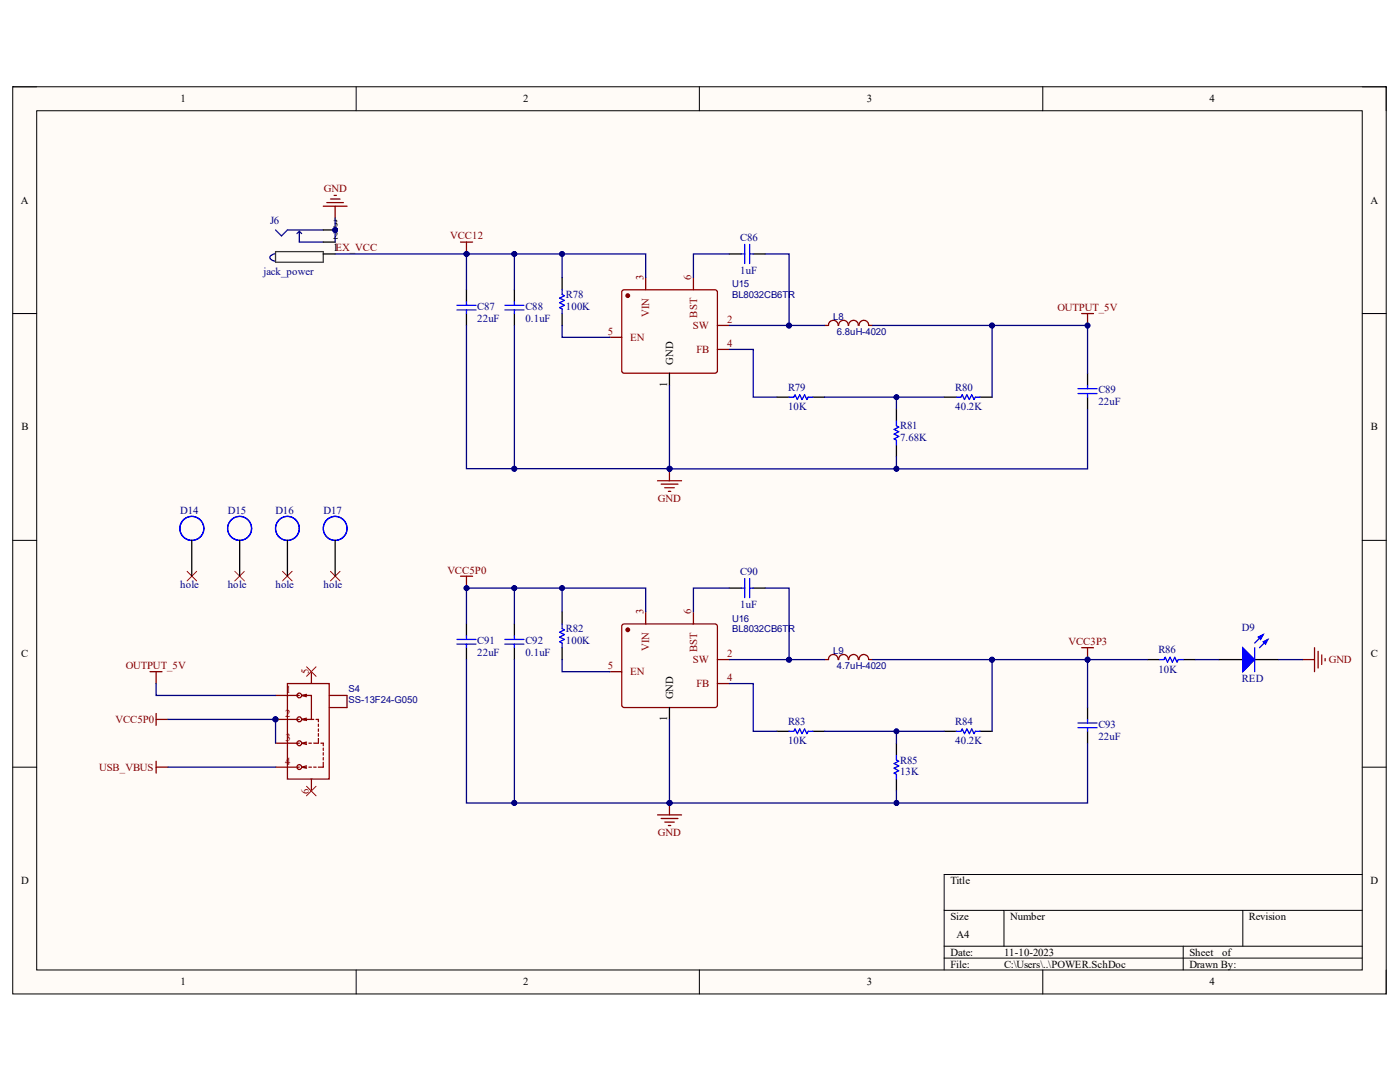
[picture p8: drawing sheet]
<svg xmlns="http://www.w3.org/2000/svg" width="279mm" height="216mm" viewBox="0 0 279 216" stroke-linecap="round" stroke-linejoin="round" font-family="sans-serif">
<path d="M2.5 17.3h274.1v181h-274.1z" fill="#fffbf7"/>
<path d="M2.5 17.3h274.1v181h-274.1z" fill="none" stroke="#000" stroke-width=".2"/>
<path d="M7.3 22.1h264.6v171.4h-264.6z" fill="#fffbf7"/>
<g fill="none" stroke="#000" stroke-width=".2">
<path d="M2.5 17.3h4.8M71.1 17.3v4.8M139.6 17.3v4.8M208.1 17.3v4.8M271.9 17.3h4.7v4.8M7.3 22.1h264.6v171.4h-264.6zM2.5 62.6h4.8M271.9 62.6h4.7M2.5 107.8h4.8M271.9 107.8h4.7M2.5 153.1h4.8M271.9 153.1h4.7"/>
<path d="M271.9 174.5h-83.5v19M71.1 193.5v4.8M139.6 193.5v4.8M188.4 181.7h83.5M188.4 188.8h83.5M188.4 191.2h83.5M200.4 181.7v7.1M208.1 193.5v4.8M236.1 188.8v4.7M248 181.7v7.1M276.6 193.5v4.8"/>
</g>
<path d="M93.1 57.8v2.4M112.2 55.4v2.4M93.1 62.6v2.3M112.2 62.6v2.3" fill="none" stroke="#000" stroke-width=".25"/>
<path d="M112.2 57.8v1l.4 .2-.9 .5 .9 .4-.9 .5 .9 .5-.9 .5 .5 .2v1M91.2 61.8h3.8M91.2 60.9h3.8M93.1 60.2v.7M93.1 61.8v.8" fill="none" stroke="#00f" stroke-width=".25"/>
<path d="M124.1 58.1l.5-.3 18.3 .1 .3 .4-.1 15.9-.4 .3-18.4-.1-.2-.4z" fill="none" stroke="#870000" stroke-width=".25"/>
<circle cx="125.3" cy="59" r=".36" fill="#870000"/>
<g fill="none" stroke="#870000" stroke-width=".25">
<path d="M128.9 55.4v2.4M138.4 55.4v2.4M121.7 67.3h2.4M143.2 64.9h2.3M143.2 69.7h2.3M164.6 64.9h.7M165.4 64.9a.95 .95 0 0 1 .9-1 .95 .95 0 0 1 1 1M167.4 64.9a.95 .95 0 0 1 .9-1 .95 .95 0 0 1 1 1M169.4 64.9a.95 .95 0 0 1 .9-1 .95 .95 0 0 1 1 1M171.5 64.9a.95 .95 0 0 1 .9-1 .95 .95 0 0 1 1 1M173.4 64.9h.8"/>
<circle cx="125.3" cy="59" r=".36"/>
</g>
<path d="M145.5 50.7h2.4M150.3 50.7h2.4M133.6 74.5v2.4M155.1 79.2h2.4M162.2 79.2h2.4M188.4 79.2h2.4M195.6 79.2h2.4M217 74.5v2.4M217 79.2v2.4M178.9 81.6v2.4M178.9 88.8v2.3" fill="none" stroke="#000" stroke-width=".25"/>
<path d="M147.9 50.7h.7M148.6 48.8v3.8M149.6 48.8v3.8M149.6 50.7h.7M157.5 79.2h.9l.3-.4 .4 .9 .5-.9 .5 .9 .5-.9 .4 .9 .3-.5h.9M190.8 79.2h1l.2-.4 .5 .9 .5-.9 .5 .9 .4-.9 .5 .9 .2-.5h1M215.1 78.5h3.8M215.1 77.6h3.8M217 76.9v.7M217 78.5v.7M178.9 84v1l.5 .2-1 .5 1 .4-1 .5 1 .5-1 .5 .5 .2v1" fill="none" stroke="#00f" stroke-width=".25"/>
<path d="M91.9 48.3h2.4M93.1 48.3v2.4" fill="none" stroke="#800000" stroke-width=".25"/>
<circle cx="93.1" cy="50.7" r=".48" fill="#000080"/>
<circle cx="93.1" cy="50.7" r=".48" fill="none" stroke="#000080" stroke-width=".2"/>
<path d="M102.7 57.8v2.4M102.7 62.6v2.3" fill="none" stroke="#000" stroke-width=".25"/>
<path d="M100.8 61.8h3.8M100.8 60.9h3.8M102.7 60.2v.7M102.7 61.8v.8" fill="none" stroke="#00f" stroke-width=".25"/>
<path d="M131.2 95.9h4.8M132 96.6h3.3M132.7 97.3h1.9M133.4 98h.5M133.6 93.5v2.4" fill="none" stroke="#800000" stroke-width=".25"/>
<circle cx="133.6" cy="93.5" r=".49" fill="#000080"/>
<circle cx="133.6" cy="93.5" r=".49" fill="none" stroke="#000080" stroke-width=".2"/>
<path d="M66 39.7h1.9M66.7 39h.4M64.5 41.1h4.8M65.2 40.4h3.3M66.9 41.1v2.4M215.9 62.6h2.3M217 62.6v2.3" fill="none" stroke="#800000" stroke-width=".25"/>
<circle cx="217.1" cy="65" r=".48" fill="#000080"/>
<circle cx="217.1" cy="65" r=".48" fill="none" stroke="#000080" stroke-width=".2"/>
<circle cx="66.9" cy="45.9" r=".46" fill="#000080"/>
<circle cx="66.9" cy="45.9" r=".46" fill="none" stroke="#000080" stroke-width=".2"/>
<path d="M55 50.2h9.5v2.1h-9.5z" fill="none" stroke="#323442" stroke-width=".25"/>
<path d="M55 45.9l1.2 1.2 1.2-1.2h7.1M59.7 46.1v2.2h4.8M59.7 46.1l.5 .5M59.7 46.1l-.4 .5" fill="none" stroke="#11037e" stroke-width=".25"/>
<path d="M54.9 50.6l-.5 .2-.5 .5a1.02 1.02 0 0 0 .9 .8" fill="none" stroke="#000080" stroke-width=".25"/>
<path d="M64.5 48.3h2.4M64.5 45.9h2.4" fill="none" stroke="#000" stroke-width=".25"/>
<circle cx="66.9" cy="45.9" r=".46" fill="#000080"/>
<circle cx="66.9" cy="45.9" r=".46" fill="none" stroke="#000080" stroke-width=".2"/>
<path d="M64.5 50.7h2.4M93.1 124.5v2.4M93.1 129.2v2.4M112.2 122.1v2.4M112.2 129.2v2.4" fill="none" stroke="#000" stroke-width=".25"/>
<path d="M91.2 128.5h3.8M91.2 127.6h3.8M93.1 126.9v.7M93.1 128.5v.7M112.2 124.5v.9l.4 .3-.9 .5 .9 .4-.9 .5 .9 .5-.9 .5 .5 .2v.9" fill="none" stroke="#00f" stroke-width=".25"/>
<path d="M124.1 124.7l.5-.2 18.3 .1 .3 .4-.1 15.9-.4 .3-18.4-.1-.2-.4z" fill="none" stroke="#870000" stroke-width=".25"/>
<circle cx="125.3" cy="125.7" r=".36" fill="#870000"/>
<g fill="none" stroke="#870000" stroke-width=".25">
<path d="M121.7 134h2.4M128.9 122.1v2.4M138.4 122.1v2.4M143.2 131.6h2.3M143.2 136.4h2.3M164.6 131.6h.7M165.4 131.6a.95 .95 0 0 1 .9-1 .95 .95 0 0 1 1 1M167.4 131.6a.95 .95 0 0 1 .9-1 .95 .95 0 0 1 1 1M169.4 131.6a.95 .95 0 0 1 .9-1 .95 .95 0 0 1 1 1M171.5 131.6a.95 .95 0 0 1 .9-1 .95 .95 0 0 1 1 1M173.4 131.6h.8"/>
<circle cx="125.3" cy="125.7" r=".36"/>
</g>
<g fill="none" stroke="#000" stroke-width=".25">
<path d="M145.5 117.3h2.4M150.3 117.3h2.4M102.7 124.5v2.4M102.7 129.2v2.4M133.6 141.2v2.4M155.1 145.9h2.4M162.2 145.9h2.4M178.9 148.3v2.4M178.9 155.4v2.4M188.4 145.9h2.4M195.6 145.9h2.4M217 141.2v2.4"/>
<path d="M217 145.9v2.4"/>
</g>
<g fill="none" stroke="#00f" stroke-width=".25">
<path d="M147.9 117.3h.7M148.6 115.4v3.9M149.6 115.4v3.9M149.6 117.3h.7M100.8 128.5h3.8M100.8 127.6h3.8M102.7 126.9v.7M102.7 128.5v.7M157.5 145.9h.9l.3-.4 .4 .9 .5-.9 .5 .9 .5-.9 .4 .9 .3-.5h.9M178.9 150.7v.9l.5 .3-1 .5 1 .4-1 .5 1 .5-1 .5 .5 .2v.9M190.8 145.9h1l.2-.4 .5 .9 .5-.9 .5 .9 .4-.9 .5 .9 .2-.5h1M215.1 145.2h3.8"/>
<path d="M215.1 144.3h3.8M217 143.6v.7M217 145.2v.7"/>
</g>
<path d="M131.2 162.6h4.8M132 163.3h3.3M132.7 164h1.9M133.4 164.7h.5M133.6 160.2v2.4" fill="none" stroke="#800000" stroke-width=".25"/>
<circle cx="133.6" cy="160.2" r=".49" fill="#000080"/>
<circle cx="133.6" cy="160.2" r=".49" fill="none" stroke="#000080" stroke-width=".2"/>
<path d="M215.9 129.2h2.3M217 129.2v2.4" fill="none" stroke="#800000" stroke-width=".25"/>
<circle cx="217.1" cy="131.6" r=".48" fill="#000080"/>
<circle cx="217.1" cy="131.6" r=".48" fill="none" stroke="#000080" stroke-width=".2"/>
<path d="M243.2 131.6h4.8M250.4 131.6h4.8" fill="none" stroke="#000" stroke-width=".25"/>
<path d="M248 129.2l2.4 2.4-2.4 2.4z" fill="#00f"/>
<path d="M248 129.2l2.4 2.4-2.4 2.4zM252.1 126.6l-1.7 1.7M253 127.6l-1.6 1.6" fill="none" stroke="#00f" stroke-width=".25"/>
<path d="M252.1 128.1l.9-.5-.4 .9z" fill="#00f"/>
<path d="M252.1 128.1l.9-.5-.4 .9z" fill="none" stroke="#00f" stroke-width=".25"/>
<path d="M251.1 127.1l1-.5-.5 1z" fill="#00f"/>
<path d="M231.4 131.6h.9l.2-.5 .5 1 .5-1 .5 1 .4-1 .5 1 .3-.5h.9M250.4 129.2v4.8M251.1 127.1l1-.5-.5 1z" fill="none" stroke="#00f" stroke-width=".25"/>
<path d="M229 131.6h2.4M236.1 131.6h2.4" fill="none" stroke="#000" stroke-width=".25"/>
<path d="M91.9 115h2.4M93.1 115v2.3M259.9 131.6h2.4M262.3 129.2v4.8M263.1 130v3.3M263.8 130.7v1.9M264.5 131.4v.5" fill="none" stroke="#800000" stroke-width=".25"/>
<circle cx="93.1" cy="117.3" r=".48" fill="#000080"/>
<circle cx="93.1" cy="117.3" r=".48" fill="none" stroke="#000080" stroke-width=".2"/>
<circle cx="55" cy="143.5" r=".49" fill="#000080"/>
<circle cx="55" cy="143.5" r=".49" fill="none" stroke="#000080" stroke-width=".2"/>
<path d="M62.1 134v2.4M65.7 138.8h3.6v2.4h-3.6M55 148.3h4.7M55 143.6h4.7M62.1 155.4v2.4" fill="none" stroke="#870000" stroke-width=".25"/>
<circle cx="55" cy="143.5" r=".49" fill="#000080"/>
<circle cx="55" cy="143.5" r=".49" fill="none" stroke="#000080" stroke-width=".2"/>
<g fill="none" stroke="#870000" stroke-width=".25">
<path d="M55 138.8h4.7M57.4 136.4h8.3v19h-8.3zM60.2 138.8h1.9v4.8M60.2 138.8l1 .2M61.2 138.6l-1 .2M55 153.1h4.7M60.2 143.6l1 .2M60.2 143.6h2.4M60.7 148.3h.5M60.7 153.1h.5M61.2 148.1l-1 .2 1 .2M61.2 143.3l-1 .3"/>
<path d="M61.2 152.8l-1 .3 1 .2M61.6 148.3h.5M61.6 153.1h.5M62.6 153.1h.5M63.1 143.6h.4v.4M63.5 144.5v.4M63.5 145.5v.4M63.5 146.4v.5M63.5 147.4v.9h-.9M64.1 148.3h.4v.5M64.5 152.1v1h-1M64.5 149.3v.4"/>
<path d="M64.5 150.2v.5M64.5 151.2v.4"/>
<circle cx="59.7" cy="138.8" r=".46"/>
<circle cx="59.7" cy="153.1" r=".47"/>
<circle cx="59.7" cy="148.3" r=".48"/>
<circle cx="59.7" cy="143.5" r=".48"/>
</g>
<path d="M61.2 133.1l1.9 1.9M63.1 133.1l-1.9 1.9M61.2 156.9l1.9 1.9M63.1 156.9l-1.9 1.9" fill="none" stroke="#f00" stroke-width=".2"/>
<path d="M29.9 134h2.4M31.2 134v2.4M31.2 142.4v2.3M31.2 151.9v2.4M31.2 143.6h2.3M31.2 153.1h2.3" fill="none" stroke="#800000" stroke-width=".25"/>
<path d="M178.9 79.2v2.4" fill="none" stroke="#000080" stroke-width=".25"/>
<circle cx="178.9" cy="79.2" r=".47" fill="#000080"/>
<circle cx="178.9" cy="79.2" r=".47" fill="none" stroke="#000080" stroke-width=".2"/>
<path d="M31.2 136.4v2.4h23.8M33.5 143.6h21.5v4.7M33.5 153.1h21.5" fill="none" stroke="#000080" stroke-width=".25"/>
<circle cx="55" cy="143.5" r=".49" fill="#000080"/>
<circle cx="55" cy="143.5" r=".49" fill="none" stroke="#000080" stroke-width=".2"/>
<path d="M66.9 50.7h26.2" fill="none" stroke="#000080" stroke-width=".25"/>
<circle cx="93.1" cy="50.7" r=".48" fill="#000080"/>
<circle cx="93.1" cy="50.7" r=".48" fill="none" stroke="#000080" stroke-width=".2"/>
<path d="M93.1 131.6v28.6h40.5v-16.6" fill="none" stroke="#000080" stroke-width=".25"/>
<circle cx="102.6" cy="160.2" r=".49" fill="#000080"/>
<circle cx="102.6" cy="160.2" r=".49" fill="none" stroke="#000080" stroke-width=".2"/>
<circle cx="133.6" cy="160.2" r=".49" fill="#000080"/>
<circle cx="133.6" cy="160.2" r=".49" fill="none" stroke="#000080" stroke-width=".2"/>
<path d="M112.2 117.3h-19.1v7.2" fill="none" stroke="#000080" stroke-width=".25"/>
<circle cx="112.2" cy="117.3" r=".48" fill="#000080"/>
<circle cx="112.2" cy="117.3" r=".48" fill="none" stroke="#000080" stroke-width=".2"/>
<circle cx="102.6" cy="117.3" r=".48" fill="#000080"/>
<circle cx="102.6" cy="117.3" r=".48" fill="none" stroke="#000080" stroke-width=".2"/>
<circle cx="93.1" cy="117.3" r=".48" fill="#000080"/>
<circle cx="93.1" cy="117.3" r=".48" fill="none" stroke="#000080" stroke-width=".2"/>
<path d="M93.1 64.9v28.6h40.5v-16.6" fill="none" stroke="#000080" stroke-width=".25"/>
<circle cx="102.6" cy="93.5" r=".49" fill="#000080"/>
<circle cx="102.6" cy="93.5" r=".49" fill="none" stroke="#000080" stroke-width=".2"/>
<circle cx="133.6" cy="93.5" r=".49" fill="#000080"/>
<circle cx="133.6" cy="93.5" r=".49" fill="none" stroke="#000080" stroke-width=".2"/>
<path d="M112.2 50.7h-19.1v7.1" fill="none" stroke="#000080" stroke-width=".25"/>
<circle cx="112.2" cy="50.7" r=".48" fill="#000080"/>
<circle cx="112.2" cy="50.7" r=".48" fill="none" stroke="#000080" stroke-width=".2"/>
<circle cx="102.6" cy="50.7" r=".48" fill="#000080"/>
<circle cx="102.6" cy="50.7" r=".48" fill="none" stroke="#000080" stroke-width=".2"/>
<circle cx="93.1" cy="50.7" r=".48" fill="#000080"/>
<circle cx="93.1" cy="50.7" r=".48" fill="none" stroke="#000080" stroke-width=".2"/>
<path d="M112.2 131.6v2.4h9.5M112.2 122.1v-4.8h16.7v4.8" fill="none" stroke="#000080" stroke-width=".25"/>
<circle cx="112.2" cy="117.3" r=".48" fill="#000080"/>
<circle cx="112.2" cy="117.3" r=".48" fill="none" stroke="#000080" stroke-width=".2"/>
<path d="M112.2 55.4v-4.7h16.7v4.7M112.2 64.9v2.4h9.5" fill="none" stroke="#000080" stroke-width=".25"/>
<circle cx="112.2" cy="50.7" r=".48" fill="#000080"/>
<circle cx="112.2" cy="50.7" r=".48" fill="none" stroke="#000080" stroke-width=".2"/>
<path d="M178.9 157.8v2.4h-45.3" fill="none" stroke="#000080" stroke-width=".25"/>
<circle cx="133.6" cy="160.2" r=".49" fill="#000080"/>
<circle cx="133.6" cy="160.2" r=".49" fill="none" stroke="#000080" stroke-width=".2"/>
<circle cx="178.9" cy="160.2" r=".48" fill="#000080"/>
<circle cx="178.9" cy="160.2" r=".48" fill="none" stroke="#000080" stroke-width=".2"/>
<path d="M178.9 91.1v2.5h-45.3" fill="none" stroke="#000080" stroke-width=".25"/>
<circle cx="133.6" cy="93.5" r=".49" fill="#000080"/>
<circle cx="133.6" cy="93.5" r=".49" fill="none" stroke="#000080" stroke-width=".2"/>
<circle cx="178.9" cy="93.5" r=".48" fill="#000080"/>
<circle cx="178.9" cy="93.5" r=".48" fill="none" stroke="#000080" stroke-width=".2"/>
<path d="M145.5 50.7h-7.1v4.7M145.5 117.3h-7.1v4.8M152.7 117.3h4.8v14.3h-12M145.5 136.4h4.8v9.5h4.8" fill="none" stroke="#000080" stroke-width=".25"/>
<circle cx="157.5" cy="131.6" r=".49" fill="#000080"/>
<circle cx="157.5" cy="131.6" r=".49" fill="none" stroke="#000080" stroke-width=".2"/>
<path d="M152.7 50.7h4.8v14.2h-12M145.5 69.7h4.8v9.5h4.8" fill="none" stroke="#000080" stroke-width=".25"/>
<circle cx="157.5" cy="65" r=".49" fill="#000080"/>
<circle cx="157.5" cy="65" r=".49" fill="none" stroke="#000080" stroke-width=".2"/>
<path d="M157.5 131.6h7.1" fill="none" stroke="#000080" stroke-width=".25"/>
<circle cx="157.5" cy="131.6" r=".49" fill="#000080"/>
<circle cx="157.5" cy="131.6" r=".49" fill="none" stroke="#000080" stroke-width=".2"/>
<path d="M157.5 64.9h7.1" fill="none" stroke="#000080" stroke-width=".25"/>
<circle cx="157.5" cy="65" r=".49" fill="#000080"/>
<circle cx="157.5" cy="65" r=".49" fill="none" stroke="#000080" stroke-width=".2"/>
<path d="M164.6 145.9h23.8" fill="none" stroke="#000080" stroke-width=".25"/>
<circle cx="178.9" cy="145.9" r=".47" fill="#000080"/>
<circle cx="178.9" cy="145.9" r=".47" fill="none" stroke="#000080" stroke-width=".2"/>
<path d="M164.6 79.2h23.8" fill="none" stroke="#000080" stroke-width=".25"/>
<circle cx="178.9" cy="79.2" r=".47" fill="#000080"/>
<circle cx="178.9" cy="79.2" r=".47" fill="none" stroke="#000080" stroke-width=".2"/>
<path d="M174.2 131.6h42.8v9.6" fill="none" stroke="#000080" stroke-width=".25"/>
<circle cx="198" cy="131.6" r=".49" fill="#000080"/>
<circle cx="198" cy="131.6" r=".49" fill="none" stroke="#000080" stroke-width=".2"/>
<circle cx="217.1" cy="131.6" r=".48" fill="#000080"/>
<circle cx="217.1" cy="131.6" r=".48" fill="none" stroke="#000080" stroke-width=".2"/>
<path d="M174.2 64.9h42.8v9.6" fill="none" stroke="#000080" stroke-width=".25"/>
<circle cx="198" cy="65" r=".49" fill="#000080"/>
<circle cx="198" cy="65" r=".49" fill="none" stroke="#000080" stroke-width=".2"/>
<circle cx="217.1" cy="65" r=".48" fill="#000080"/>
<circle cx="217.1" cy="65" r=".48" fill="none" stroke="#000080" stroke-width=".2"/>
<path d="M217 148.3v11.9h-38.1" fill="none" stroke="#000080" stroke-width=".25"/>
<circle cx="178.9" cy="160.2" r=".48" fill="#000080"/>
<circle cx="178.9" cy="160.2" r=".48" fill="none" stroke="#000080" stroke-width=".2"/>
<path d="M217 81.6v12h-38.1" fill="none" stroke="#000080" stroke-width=".25"/>
<circle cx="178.9" cy="93.5" r=".48" fill="#000080"/>
<circle cx="178.9" cy="93.5" r=".48" fill="none" stroke="#000080" stroke-width=".2"/>
<path d="M217 131.6h12" fill="none" stroke="#000080" stroke-width=".25"/>
<circle cx="217.1" cy="131.6" r=".48" fill="#000080"/>
<circle cx="217.1" cy="131.6" r=".48" fill="none" stroke="#000080" stroke-width=".2"/>
<path d="M66.9 43.5v4.8M238.5 131.6h4.7M255.2 131.6h4.7" fill="none" stroke="#000080" stroke-width=".25"/>
<circle cx="66.9" cy="45.9" r=".46" fill="#000080"/>
<circle cx="66.9" cy="45.9" r=".46" fill="none" stroke="#000080" stroke-width=".2"/>
<path d="M102.7 131.6v28.6" fill="none" stroke="#000080" stroke-width=".25"/>
<circle cx="102.6" cy="160.2" r=".49" fill="#000080"/>
<circle cx="102.6" cy="160.2" r=".49" fill="none" stroke="#000080" stroke-width=".2"/>
<path d="M102.7 117.3v7.2" fill="none" stroke="#000080" stroke-width=".25"/>
<circle cx="102.6" cy="117.3" r=".48" fill="#000080"/>
<circle cx="102.6" cy="117.3" r=".48" fill="none" stroke="#000080" stroke-width=".2"/>
<path d="M102.7 64.9v28.6" fill="none" stroke="#000080" stroke-width=".25"/>
<circle cx="102.6" cy="93.5" r=".49" fill="#000080"/>
<circle cx="102.6" cy="93.5" r=".49" fill="none" stroke="#000080" stroke-width=".2"/>
<path d="M102.7 50.7v7.1" fill="none" stroke="#000080" stroke-width=".25"/>
<circle cx="102.6" cy="50.7" r=".48" fill="#000080"/>
<circle cx="102.6" cy="50.7" r=".48" fill="none" stroke="#000080" stroke-width=".2"/>
<path d="M178.9 145.9v2.4" fill="none" stroke="#000080" stroke-width=".25"/>
<circle cx="178.9" cy="145.9" r=".47" fill="#000080"/>
<circle cx="178.9" cy="145.9" r=".47" fill="none" stroke="#000080" stroke-width=".2"/>
<path d="M198 131.6v14.3" fill="none" stroke="#000080" stroke-width=".25"/>
<circle cx="198" cy="131.6" r=".49" fill="#000080"/>
<circle cx="198" cy="131.6" r=".49" fill="none" stroke="#000080" stroke-width=".2"/>
<path d="M198 64.9v14.3" fill="none" stroke="#000080" stroke-width=".25"/>
<circle cx="198" cy="65" r=".49" fill="#000080"/>
<circle cx="198" cy="65" r=".49" fill="none" stroke="#000080" stroke-width=".2"/>
<path d="M37.3 114l1.9 1.9M39.2 114l-1.9 1.9M46.9 114l1.9 1.9M48.8 114l-1.9 1.9M56.4 114l1.9 1.9M58.3 114l-1.9 1.9M66 114l1.9 1.9M67.9 114l-1.9 1.9" fill="none" stroke="#f00" stroke-width=".2"/>
<g fill="none" stroke="#00f" stroke-width=".25">
<circle cx="38.3" cy="105.4" r="2.4"/>
<circle cx="38.3" cy="105.4" r="2.39"/>
<circle cx="47.8" cy="105.4" r="2.4"/>
<circle cx="47.8" cy="105.4" r="2.39"/>
<circle cx="57.4" cy="105.4" r="2.38"/>
<circle cx="66.9" cy="105.4" r="2.38"/>
</g>
<path d="M38.3 107.8v7.2M47.8 107.8v7.2M57.4 107.8v7.2M66.9 107.8v7.2" fill="none" stroke="#000" stroke-width=".25"/>
<g font-size="2.1">
<text x="36" y="20.4">1</text>
<text x="104.4" y="20.4">2</text>
<text x="173" y="20.4">3</text>
<text x="241.4" y="20.4">4</text>
<text x="4.1" y="40.6">A</text>
<text x="273.5" y="40.6">A</text>
<text x="66.5" y="47.8">2</text>
<text x="66.5" y="45.4">3</text>
<text x="66.5" y="50.1">1EX_VCC</text>
<text x="133.2" y="77.2" transform="rotate(-90 133.2 77.2)">1</text>
<text x="134.4" y="72.8" transform="rotate(-90 134.4 72.8)">GND</text>
<text x="4.3" y="85.9">B</text>
<text x="273.6" y="85.9">B</text>
<text x="4.2" y="131.1">C</text>
<text x="273.6" y="131.1">C</text>
<text x="133.2" y="143.8" transform="rotate(-90 133.2 143.8)">1</text>
<text x="134.4" y="139.5" transform="rotate(-90 134.4 139.5)">GND</text>
<text x="4.2" y="176.4">D</text>
<text x="189.7" y="176.4">Title</text>
<text x="273.5" y="176.4">D</text>
<text x="189.7" y="183.6">Size</text>
<text x="201.6" y="183.6">Number</text>
<text x="249.3" y="183.6">Revision</text>
<text x="189.7" y="190.7">Date:</text>
<text x="190.9" y="187.1">A4</text>
<text x="200.4" y="190.7">11-10-2023</text>
<text x="237.4" y="190.7">Sheet</text>
<text x="243.9" y="190.7">of</text>
<text x="36" y="196.6">1</text>
<text x="104.4" y="196.6">2</text>
<text x="173" y="196.6">3</text>
<text x="189.7" y="193.1">File:</text>
<text x="200.4" y="193.1">C:\Users\..\POWER.SchDoc</text>
<text x="237.4" y="193.1">Drawn By:</text>
<text x="241.4" y="196.6">4</text>
</g>
<g font-size="2.1" fill="#800000">
<text x="64.6" y="38.3">GND</text>
<text x="89.9" y="47.8">VCC12</text>
<text x="211" y="62.1">OUTPUT_5V</text>
<text x="131.3" y="100.2">GND</text>
<text x="89.3" y="114.5">VCC5P0</text>
<text x="213.2" y="128.7">VCC3P3</text>
<text x="25.1" y="133.5">OUTPUT_5V</text>
<text x="265.2" y="132.3">GND</text>
<text x="23" y="144.3">VCC5P0</text>
<text x="19.8" y="153.8">USB_VBUS</text>
<text x="131.3" y="166.8">GND</text>
</g>
<g font-size="2.1" fill="#000080">
<text x="53.9" y="44.7">J6</text>
<text x="147.7" y="48">C86</text>
<text x="52.6" y="54.9">jack_power</text>
<text x="112.9" y="59.5">R78</text>
<text x="147.7" y="54.7">1uF</text>
<text x="95.2" y="64.3">22uF</text>
<text x="95.2" y="61.8">C87</text>
<text x="104.9" y="64.3">0.1uF</text>
<text x="104.9" y="61.8">C88</text>
<text x="112.9" y="61.8">100K</text>
<text x="157.3" y="81.8">10K</text>
<text x="157.3" y="78">R79</text>
<text x="190.6" y="81.8">40.2K</text>
<text x="190.6" y="78">R80</text>
<text x="219.2" y="80.9">22uF</text>
<text x="219.2" y="78.5">C89</text>
<text x="179.6" y="88">7.68K</text>
<text x="179.6" y="85.6">R81</text>
<text x="35.9" y="102.6">D14</text>
<text x="45.5" y="102.6">D15</text>
<text x="55" y="102.6">D16</text>
<text x="64.6" y="102.6">D17</text>
<text x="35.9" y="117.3">hole</text>
<text x="45.5" y="117.3">hole</text>
<text x="55" y="117.3">hole</text>
<text x="64.6" y="117.3">hole</text>
<text x="147.7" y="114.7">C90</text>
<text x="147.7" y="121.4">1uF</text>
<text x="247.8" y="125.9">D9</text>
<text x="95.2" y="130.9">22uF</text>
<text x="95.2" y="128.5">C91</text>
<text x="104.9" y="130.9">0.1uF</text>
<text x="104.9" y="128.5">C92</text>
<text x="112.9" y="128.5">100K</text>
<text x="112.9" y="126.1">R82</text>
<text x="231.2" y="130.4">R86</text>
<text x="231.2" y="134.2">10K</text>
<text x="247.8" y="136.1">RED</text>
<text x="157.3" y="148.5">10K</text>
<text x="157.3" y="144.7">R83</text>
<text x="190.6" y="148.5">40.2K</text>
<text x="190.6" y="144.7">R84</text>
<text x="219.2" y="147.6">22uF</text>
<text x="219.2" y="145.2">C93</text>
<text x="179.6" y="154.7">13K</text>
<text x="179.6" y="152.4">R85</text>
</g>
<g font-size="2.1" fill="#870000">
<text x="128.4" y="55.9" transform="rotate(-90 128.4 55.9)">3</text>
<text x="137.9" y="55.9" transform="rotate(-90 137.9 55.9)">6</text>
<text x="129.6" y="63.3" transform="rotate(-90 129.6 63.3)">VIN</text>
<text x="138.3" y="65.7">SW</text>
<text x="139.1" y="63.4" transform="rotate(-90 139.1 63.4)">BST</text>
<text x="145.1" y="64.5">2</text>
<text x="121.3" y="66.8">5</text>
<text x="125.8" y="68">EN</text>
<text x="139" y="70.4">FB</text>
<text x="145.1" y="69.2">4</text>
<text x="128.4" y="122.6" transform="rotate(-90 128.4 122.6)">3</text>
<text x="137.9" y="122.6" transform="rotate(-90 137.9 122.6)">6</text>
<text x="129.6" y="129.9" transform="rotate(-90 129.6 129.9)">VIN</text>
<text x="139.1" y="130.1" transform="rotate(-90 139.1 130.1)">BST</text>
<text x="145.1" y="131.1">2</text>
<text x="61.6" y="134.5" transform="rotate(-90 61.6 134.5)">5</text>
<text x="121.3" y="133.5">5</text>
<text x="125.8" y="134.7">EN</text>
<text x="138.3" y="132.3">SW</text>
<text x="139" y="137.1">FB</text>
<text x="145.1" y="135.8">4</text>
<text x="56.9" y="143.1">2</text>
<text x="57" y="138.3">1</text>
<text x="57" y="147.8">3</text>
<text x="56.9" y="152.6">4</text>
<text x="61.6" y="158.4" transform="rotate(-90 61.6 158.4)">6</text>
</g>
<g font-size="1.9" fill="#000080">
<text x="146.1" y="57.4">U15</text>
<text x="146.1" y="59.5">BL8032CB6TR</text>
<text x="166.3" y="63.8">L8</text>
<text x="167" y="66.9">6.8uH-4020</text>
<text x="146.1" y="124.1">U16</text>
<text x="146.1" y="126.2">BL8032CB6TR</text>
<text x="166.3" y="130.5">L9</text>
<text x="167" y="133.6">4.7uH-4020</text>
<text x="69.6" y="138.1">S4</text>
<text x="69.6" y="140.2">SS-13F24-G050</text>
</g>
</svg>
